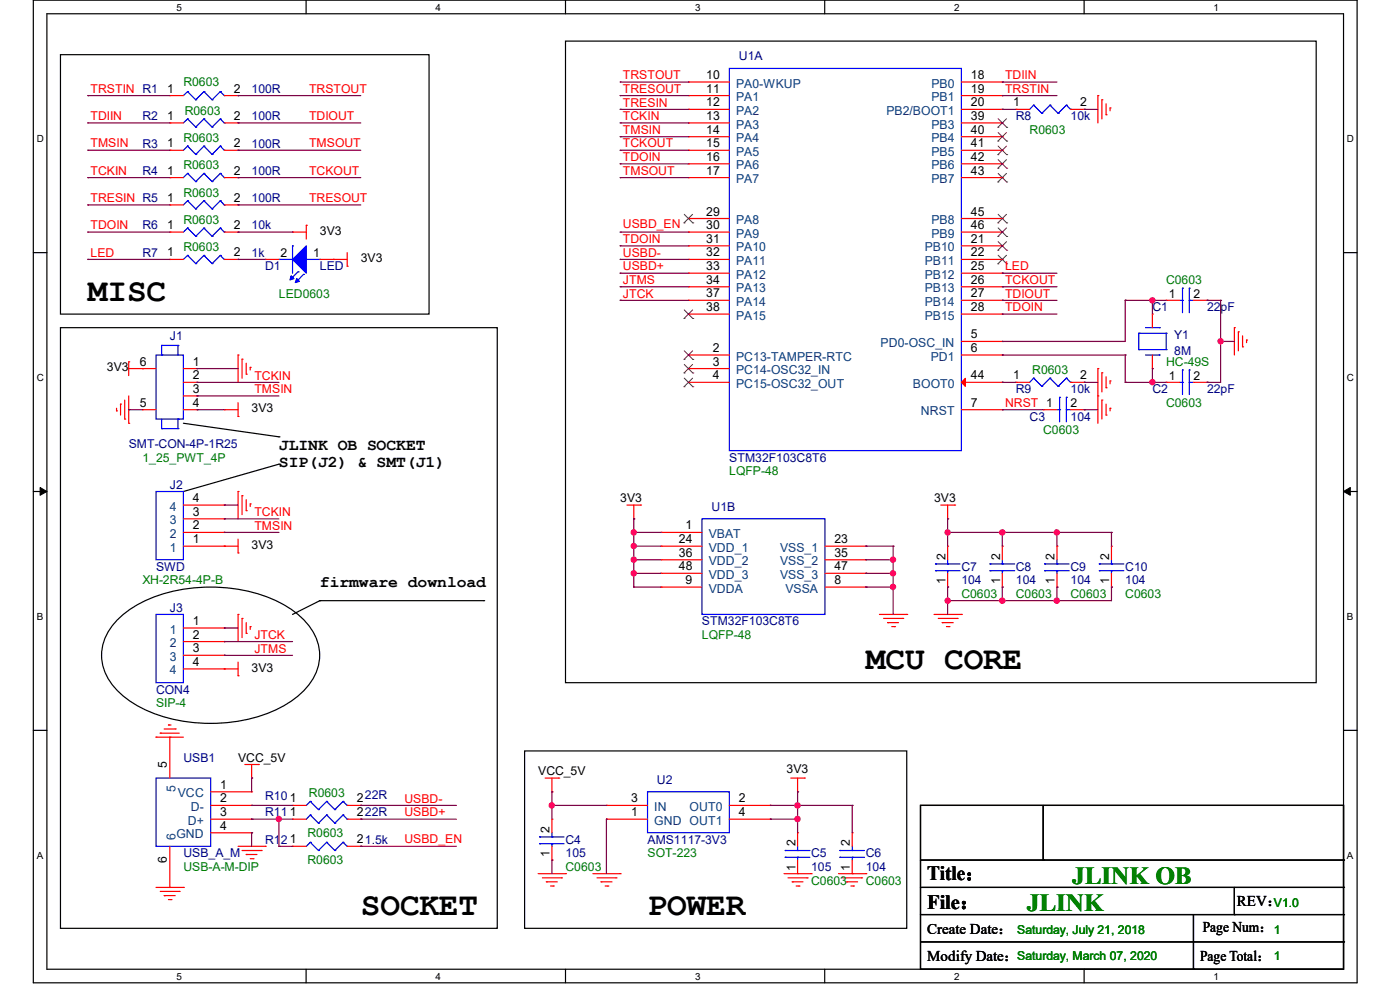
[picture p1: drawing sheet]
<svg xmlns="http://www.w3.org/2000/svg" width="297mm" height="210mm" viewBox="0 0 297 210" stroke-linecap="round" stroke-linejoin="round" font-family="sans-serif">
<path d="M7.1 0h280.8v208.5h-280.8zM9.9 2.9h275.1v202.7h-275.1z" fill="none" stroke="#000" stroke-width=".25"/>
<g fill="#fff">
<path d="M37.4 .3h1.2v2.4h-1.2z"/>
<path d="M37.4 205.9h1.2v2.3h-1.2z"/>
</g>
<path d="M64.9 0v2.9M64.9 205.6v2.9" fill="none" stroke="#000" stroke-width=".25"/>
<g fill="#fff">
<path d="M92.4 .3h1.2v2.4h-1.2z"/>
<path d="M92.4 205.9h1.2v2.3h-1.2z"/>
</g>
<path d="M120 0v2.9M120 205.6v2.9" fill="none" stroke="#000" stroke-width=".25"/>
<g fill="#fff">
<path d="M147.4 .3h1.2v2.4h-1.2z"/>
<path d="M147.4 205.9h1.2v2.3h-1.2z"/>
</g>
<path d="M175 0v2.9M175 205.6v2.9" fill="none" stroke="#000" stroke-width=".25"/>
<g fill="#fff">
<path d="M202.4 .3h1.2v2.4h-1.2z"/>
<path d="M202.4 205.9h1.2v2.3h-1.2z"/>
</g>
<path d="M230 0v2.9M230 205.6v2.9" fill="none" stroke="#000" stroke-width=".25"/>
<g fill="#fff">
<path d="M257.5 .3h1.1v2.4h-1.1z"/>
<path d="M257.5 205.9h1.1v2.3h-1.1z"/>
<path d="M7.8 28.2h1.5v2.4h-1.5z"/>
<path d="M285.7 28.2h1.5v2.4h-1.5z"/>
<path d="M7.8 78.9h1.5v2.3h-1.5z"/>
<path d="M285.7 78.9h1.5v2.3h-1.5z"/>
</g>
<path d="M7.1 53.6h2.8M285 53.6h2.9" fill="none" stroke="#000" stroke-width=".25"/>
<g fill="#fff">
<path d="M7.8 129.6h1.3v2.3h-1.3z"/>
<path d="M285.7 129.6h1.4v2.3h-1.4z"/>
</g>
<path d="M7.1 104.3h2.8M285 104.3h2.9" fill="none" stroke="#000" stroke-width=".25"/>
<path d="M8.5 103.4l1.4 .9-1.4 .8zM285 104.3l1.5-.9v1.7z" fill="#000" stroke="#000" stroke-width=".21"/>
<g fill="#fff">
<path d="M7.8 180.3h1.3v2.3h-1.3z"/>
<path d="M285.7 180.3h1.4v2.3h-1.4z"/>
</g>
<g fill="none" stroke="#000" stroke-width=".25">
<path d="M12.8 11.6h78.2v55h-78.2zM120 8.7h159.2v136.1h-159.2zM12.8 69.5h92.7v127.4h-92.7zM38.9 89.8l20.3 2.9M59.2 92.7h.1M59.2 98.5h.1M59.2 98.5l-20.3 5.8M24.7 131.7a25.8 25.8 0 0 1 15.8-6.9 31.8 31.8 0 0 1 21.9 4.9 11.5 11.5 0 0 1 5.3 10.6 13.2 13.2 0 0 1-6.7 8.9 34 34 0 0 1-28 2.3 19 19 0 0 1-10-7.5 9.9 9.9 0 0 1 1.7-12.3zM67.9 127.4h.1M67.9 127.4l-5.8 2.9M67.9 127.4h34.7M102.6 127.4h.1"/>
<path d="M7.1 154.9h2.8M111.3 159.3h81.1v37.6h-81.1zM285 154.9h2.9M195.3 170.9h89.7v34.7h-89.7zM221.3 170.9v11.6M195.3 182.5h89.7M195.3 188.3h89.7M195.3 194h89.7M195.3 199.8h89.7M221.3 182.5h.1M253.2 194v11.6M261.9 194h.1"/>
<path d="M261.9 188.3v5.7M285 182.5h.1M285 188.3h.1M285 194h.1M285 199.8h.1M253.2 205.6h.1"/>
</g>
<g fill="none" stroke="#f00" stroke-width=".25">
<path d="M146 17.4h.1M146 17.4h8.7M204 17.4h8.6M212.6 17.4h.1M36 31.9h.1M36 20.3h.1M36 26.1h.1M36 37.7h.1M36 31.9h2.9M36 20.3h2.9M36 26.1h2.9M36 37.7h2.9"/>
<path d="M47.6 31.9h2.9M47.6 20.3h2.9M47.6 26.1h2.9M47.6 37.7h2.9M50.5 31.9h.1M50.5 20.3h.1M50.5 26.1h.1M50.5 37.7h.1M146 20.3h.1M146 23.2h.1M146 26.1h.1M146 29h.1"/>
<path d="M146 31.9h.1M146 34.8h.1M146 37.7h.1M146 31.9h8.7M146 20.3h8.7M146 26.1h8.7M146 37.7h8.7M146 23.2h8.7M146 29h8.7M146 34.8h8.7M204 31.9h8.6M204 20.3h8.6"/>
<path d="M204 26.1h8.6M204 37.7h8.6M204 23.2h8.6M204 29h8.6M204 34.8h8.6M212.6 20.3h.1M212.6 23.2h.1M212.6 26.1h.1M212.6 29h.1M212.6 31.9h.1M212.6 34.8h.1M212.6 37.7h.1"/>
<path d="M215.5 23.2h.1M215.5 23.2h2.9M227.1 23.2h2.9M230 23.2h.1M232.9 20.3h.1M232.9 20.3v5.8M233.8 21.2h.1M233.8 21.2v4M234.7 24.3h.1M234.7 22v2.3M235.5 22.9h.1M235.5 22.9v.6"/>
<path d="M36 49.2h.1M36 43.5h.1M36 55h.1M36 55h2.9M36 49.2h2.9M36 43.5h2.9M47.6 55h2.9M47.6 49.2h2.9M47.6 43.5h2.9M50.5 49.2h.1M50.5 43.5h.1M50.5 55h.1"/>
<path d="M56.3 55h.1M56.3 55h2.9M62.1 49.2h.1M62.1 49.2h2.9M65 47.8h.1M65 47.8v2.9M67.9 55h5.8M70.7 55h.1M73.7 56.5h.1M73.7 53.6v2.9M146 46.4h.1M146 49.2h.1"/>
<path d="M146 52.2h.1M146 55h.1M146 58h.1M146 55h8.7M146 49.2h8.7M146 46.4h8.7M146 52.2h8.7M146 58h8.7M204 55h8.6M204 49.2h8.6M204 46.4h8.6M204 52.2h8.6"/>
<path d="M204 58h8.6M212.6 46.4h.1M212.6 49.2h.1M212.6 52.2h.1M212.6 55h.1M212.6 58h.1M27.3 76.8h.1M27.3 76.8v2.9M27.3 78.2h5.8M30.2 78.2h.1M38.9 78.2h2.9M41.8 78.2h.1"/>
<path d="M50.5 75.3h.1M50.5 75.3v5.8M51.4 76.2h.1M51.4 76.2v4M52.2 79.4h.1M52.2 77v2.4M53.1 77.9h.1M53.1 77.9v.6M146 60.8h.1M146 63.7h.1M146 66.6h.1M146 75.3h.1"/>
<path d="M146 78.2h.1M146 78.2h8.7M146 63.7h8.7M146 60.8h8.7M146 66.6h8.7M146 75.3h8.7M204 63.7h8.6M204 60.8h8.6M204 66.6h8.6M204 75.3h8.6M204 72.4h8.6M212.6 60.8h.1"/>
<path d="M212.6 63.7h.1M212.6 66.6h.1M212.6 72.4h.1M212.6 75.3h.1M232.9 78.2h.1M232.9 78.2v11.6M233.8 79.1h.1M233.8 79.1v4M234.7 79.9v2.4M244.5 78.2h.1M244.5 66.6h.1M244.5 66.6v2.9"/>
<path d="M244.5 75.3v2.9M247.4 63.7h.1M247.4 63.7h2.9M253.2 63.7h2.9M256.1 63.7h.1M261.9 69.5h.1M261.9 69.5v5.8M262.7 70.4h.1M262.7 70.4v4M263.6 73.6h.1M263.6 71.2v2.4M264.5 72.1h.1"/>
<path d="M264.5 72.1v.6M24.7 87.2h.1M24.7 86.6v.6M25.6 85.7h.1M25.6 85.7v2.4M26.5 88.9h.1M26.5 84.9v4M27.3 89.8h.1M27.3 84v5.8M30.2 86.9h.1M30.2 86.9h2.9M38.9 86.9h2.9"/>
<path d="M38.9 81.1h2.9M38.9 84h2.9M41.8 81.1h.1M41.8 84h.1M41.8 86.9h.1M47.6 86.9h.1M47.6 86.9h2.9M50.5 88.3h.1M50.5 85.4v2.9M146 81.1h.1M146 81.1h8.7M204 86.9h8.6"/>
<path d="M204 81.1h8.6M212.6 81.1h.1M212.6 86.9h.1M215.5 81.1h.1M215.5 81.1h2.9M221.3 86.9h.1M221.3 86.9h2.9M227.1 86.9h2.9M227.1 81.1h2.9M230 86.9h.1M230 81.1h.1M232.9 84h.1"/>
<path d="M233.8 84.9h.1M233.8 84.9v4M234.7 82.3h.1M234.7 88.1h.1M234.7 85.7v2.4M235.5 80.8h.1M235.5 86.6h.1M235.5 80.8v.6M235.5 86.6v.6M247.4 81.1h.1M247.4 81.1h2.9M253.2 81.1h2.9"/>
<path d="M256.1 81.1h.1M38.9 107.1h8.7M38.9 115.9h11.6M38.9 112.9h8.7M38.9 110.1h8.7M47.6 115.9h.1M47.6 112.9h.1M47.6 110.1h.1M47.6 107.1h.1M50.5 104.3h.1M50.5 117.3h.1M50.5 104.3v5.8"/>
<path d="M50.5 114.4v2.9M51.4 105.2h.1M51.4 105.2v4M52.2 108.3h.1M52.2 106v2.3M53.1 106.9h.1M53.1 106.9v.5M133 107.1h2.9M134.5 110.1h.1M134.5 107.1v3M135.9 107.1h.1M140.3 112.9h.1"/>
<path d="M140.3 115.9h.1M140.3 118.7h.1M140.3 115.9h8.6M140.3 112.9h8.6M140.3 118.7h8.6M175 115.9h8.7M175 118.7h8.7M183.7 115.9h.1M183.7 118.7h.1M199.6 107.1h2.9M201 110.1h.1M201 115.9h.1"/>
<path d="M201 107.1v3M201 115.9v2.8M202.5 107.1h.1M212.6 115.9h.1M212.6 115.9v2.8M224.2 115.9h.1M224.2 115.9v2.8M235.8 115.9h.1M235.8 115.9v2.8M38.9 133.2h8.7M38.9 136.1h8.7M38.9 139h8.7"/>
<path d="M47.6 133.2h.1M47.6 136.1h.1M47.6 139h.1M50.5 130.3h.1M50.5 130.3v5.8M51.4 131.2h.1M51.4 131.2v4.1M52.2 134.4h.1M52.2 132.1v2.3M53.1 132.9h.1M53.1 132.9v.6M140.3 121.6h.1"/>
<path d="M140.3 124.5h.1M140.3 121.6h8.6M140.3 124.5h8.6M175 121.6h8.7M175 124.5h8.7M183.7 121.6h.1M183.7 124.5h.1M186.6 130.3h5.8M187.5 131.2h4M188.3 132.1h.1M188.3 132.1h2.3M189.2 132.9h.6"/>
<path d="M189.8 132.9h.1M191.5 131.2h.1M192.4 130.3h.1M198.2 130.3h5.8M199.1 131.2h4M199.9 132.1h.1M199.9 132.1h2.3M200.8 132.9h.5M201 124.5h.1M201 121.6v2.9M201.3 132.9h.1M203.1 131.2h.1"/>
<path d="M204 130.3h.1M212.6 124.5h.1M212.6 121.6v2.9M224.2 124.5h.1M224.2 121.6v2.9M235.8 124.5h.1M235.8 121.6v2.9M33.1 156.4h.1M33.1 156.4h5.8M34 155.5h.1M34 155.5h4M34.8 154.6h2.4"/>
<path d="M35.7 153.8h.1M35.7 153.8h.6M36 156.4h.1M36 156.4v8.7M37.2 154.6h.1M38.9 141.9h11.6M47.6 141.9h.1M50.5 143.3h.1M50.5 140.5v2.8M36 179.5v8.8M44.7 173.8h8.7M44.7 168h8.7"/>
<path d="M44.7 170.9h8.7M44.7 176.7h8.7M50.5 179.5h5.8M51.9 162.2h2.9M53.4 165.1h.1M53.4 168h.1M53.4 170.9h.1M53.4 173.8h.1M53.4 176.7h.1M53.4 162.2v2.9M54.8 162.2h.1M56.3 179.5h.1"/>
<path d="M62.1 173.8h.1M62.1 179.5h.1M62.1 170.9h.1M62.1 179.5h2.9M62.1 173.8h2.9M62.1 170.9h2.9M73.7 179.5h2.8M73.7 173.8h2.8M73.7 170.9h2.8M76.5 173.8h.1M76.5 179.5h.1M76.5 170.9h.1"/>
<path d="M115.7 165.1h2.8M117.1 168h.1M117.1 173.8h.1M117.1 165.1v2.9M117.1 173.8v2.9M117.1 179.5v3M118.5 165.1h.1M128.7 170.9h.1M128.7 173.8h.1M128.7 173.8h8.7M128.7 170.9h8.7M154.7 173.8h8.7"/>
<path d="M154.7 170.9h8.7M163.4 170.9h.1M163.4 173.8h.1M167.8 165.1h2.8M169.2 168h.1M169.2 176.7h.1M169.2 165.1v2.9M169.2 176.7v2.8M170.6 165.1h.1M180.8 176.7h.1M180.8 176.7v2.8M33.1 188.3h5.8"/>
<path d="M34 189.1h4M34.8 190h.1M34.8 190h2.4M35.7 190.8h.6M36 188.3h.1M36.3 190.8h.1M38 189.1h.1M38.9 188.3h.1M51.4 180.4h4M52.2 181.3h.1M52.2 181.3h2.3M53.1 182.2h.6"/>
<path d="M53.7 182.2h.1M55.4 180.4h.1M114.2 185.3h5.8M115.1 186.2h4M115.9 187.1h.1M115.9 187.1h2.3M116.8 188h.6M117.1 182.5h.1M117.4 188h.1M119.1 186.2h.1M120 185.3h.1M125.8 185.3h5.8"/>
<path d="M126.7 186.2h4M127.5 187.1h.1M127.5 187.1h2.3M128.4 188h.5M128.9 188h.1M130.7 186.2h.1M131.6 185.3h.1M166.3 185.3h5.8M167.2 186.2h4M168.1 187.1h.1M168.1 187.1h2.2M168.9 188h.6"/>
<path d="M169.2 185.3h.1M169.2 182.5v2.8M169.5 188h.1M171.2 186.2h.1M172.1 185.3h.1M177.9 185.3h5.8M178.8 186.2h4M179.6 187.1h.1M179.6 187.1h2.3M180.5 188h.6M180.8 185.3h.1M180.8 182.5v2.8"/>
<path d="M181.1 188h.1M182.8 186.2h.1M183.7 185.3h.1"/>
</g>
<g fill="none" stroke="#00f" stroke-width=".25">
<path d="M39.8 19.4h.1M39.8 19.4l-.9 .9M39.8 19.4l1.7 1.8M43.3 19.4h.1M43.3 19.4l-1.8 1.8M43.3 19.4l1.7 1.8M46.7 19.4h.1M46.7 19.4l-1.7 1.8M46.7 19.4l.9 .9M154.7 14.5h49.3v81.1h-49.3zM39.8 31h.1M39.8 25.2h.1"/>
<path d="M39.8 36.8h.1M39.8 31l-.9 .9M39.8 31l1.7 1.8M39.8 25.2l-.9 .9M39.8 25.2l1.7 1.8M39.8 36.8l-.9 .9M39.8 36.8l1.7 1.7M41.5 32.8h.1M41.5 21.2h.1M41.5 27h.1M41.5 38.5h.1M43.3 31h.1"/>
<path d="M43.3 25.2h.1M43.3 36.8h.1M43.3 31l-1.8 1.8M43.3 31l1.7 1.8M43.3 25.2l-1.8 1.8M43.3 25.2l1.7 1.8M43.3 36.8l-1.8 1.7M43.3 36.8l1.7 1.7M45 32.8h.1M45 21.2h.1M45 27h.1M45 38.5h.1"/>
<path d="M46.7 31h.1M46.7 25.2h.1M46.7 36.8h.1M46.7 31l-1.7 1.8M46.7 31l.9 .9M46.7 25.2l-1.7 1.8M46.7 25.2l.9 .9M46.7 36.8l-1.7 1.7M46.7 36.8l.9 .9M47.6 31.9h.1M47.6 20.3h.1M47.6 26.1h.1"/>
<path d="M47.6 37.7h.1M219.3 22.3h.1M219.3 22.3l-.9 .9M219.3 22.3l1.7 1.7M221 24h.1M222.8 22.3h.1M222.8 22.3l-1.8 1.7M222.8 22.3l1.7 1.7M224.5 24h.1M226.2 22.3h.1M226.2 22.3l-1.7 1.7M226.2 22.3l.9 .9"/>
<path d="M227.1 23.2h.1M39.8 48.4h.1M39.8 42.6h.1M39.8 54.2h.1M39.8 48.4l-.9 .8M39.8 48.4l1.7 1.7M39.8 42.6l-.9 .9M39.8 42.6l1.7 1.7M39.8 54.2l-.9 .8M39.8 54.2l1.7 1.7M41.5 50.1h.1M41.5 44.3h.1"/>
<path d="M41.5 55.9h.1M43.3 48.4h.1M43.3 42.6h.1M43.3 54.2h.1M43.3 48.4l-1.8 1.7M43.3 48.4l1.7 1.7M43.3 42.6l-1.8 1.7M43.3 42.6l1.7 1.7M43.3 54.2l-1.8 1.7M43.3 54.2l1.7 1.7M45 50.1h.1M45 44.3h.1"/>
<path d="M45 55.9h.1M46.7 48.4h.1M46.7 42.6h.1M46.7 54.2h.1M46.7 48.4l-1.7 1.7M46.7 48.4l.9 .8M46.7 42.6l-1.7 1.7M46.7 42.6l.9 .9M46.7 54.2l-1.7 1.7M46.7 54.2l.9 .8M47.6 49.2h.1M47.6 43.5h.1"/>
<path d="M47.6 55h.1M59.2 55h.1M59.2 55h2.9M62.1 52.2h.1M62.1 52.2v5.8M63.2 57.7h.1M63.2 57.7l-1.1 1.1M64.4 58.2h.1M64.4 58.2l-1.2 1.2M65 55h2.9M67.9 55h.1M33.1 75.3h5.8v13.6h-5.8z"/>
<path d="M34.3 73.3h.1M34.3 75.3h.1M34.3 73.3h3.5M34.3 73.3v2M37.8 73.3h.1M37.8 73.3v2M241.6 70.7h.1M241.6 74.2h.1M241.6 74.2h5.8M241.6 70.7h5.8M241.6 70.7v3.5M243 75.3h3"/>
<path d="M243 69.5h3M246 75.3h.1M246 69.5h.1M247.4 74.2h.1M247.4 70.7h.1M247.4 70.7v3.5M250.3 63.7h.6M250.9 63.7h.1M250.9 61.1h.1M250.9 78.5h.1M250.9 61.1v5.2M250.9 78.5v5.2"/>
<path d="M252.3 61.1h.1M252.3 63.7h.1M252.3 78.5h.1M252.3 63.7h.9M252.3 61.1v5.2M252.3 78.5v5.2M34.3 90.9h.1M34.3 88.9v2M34.3 90.9h3.5M37.8 90.9h.1M37.8 88.9h.1M37.8 88.9v2"/>
<path d="M219.3 80.2h.1M219.3 80.2l-.9 .9M219.3 80.2l1.7 1.8M221 82h.1M222.8 80.2h.1M222.8 80.2l-1.8 1.8M222.8 80.2l1.7 1.8M224.2 86.9h.6M224.5 82h.1M224.8 86.9h.1M224.8 84.3h.1M224.8 84.3v5.2"/>
<path d="M226.2 84.3h.1M226.2 86.9h.1M226.2 80.2h.1M226.2 86.9h.9M226.2 84.3v5.2M226.2 80.2l-1.7 1.8M226.2 80.2l.9 .9M227.1 81.1h.1M250.3 81.1h.6M250.9 81.1h.1M252.3 81.1h.1M252.3 81.1h.9"/>
<path d="M33.1 104.3h5.8v14.4h-5.8zM148.9 110.1h26.1v20.2h-26.1zM198.5 119.6h.1M198.5 119.6h5.2M201 119.6h.1M201 118.7v.9M210 119.6h.1M210 119.6h5.3M212.6 119.6h.1M212.6 118.7v.9M221.6 119.6h.1M221.6 119.6h5.2"/>
<path d="M224.2 119.6h.1M224.2 118.7v.9M233.2 119.6h.1M233.2 119.6h5.2M235.8 119.6h.1M235.8 118.7v.9M33.1 130.3h5.8v14.5h-5.8zM198.5 121.1h.1M198.5 121.1h5.2M201 121.1h.1M201 121.1v.5M210 121.1h.1"/>
<path d="M210 121.1h5.3M212.6 121.1h.1M212.6 121.1v.5M221.6 121.1h.1M221.6 121.1h5.2M224.2 121.1h.1M224.2 121.1v.5M233.2 121.1h.1M233.2 121.1h5.2M235.8 121.1h.1M235.8 121.1v.5M33.1 165.1h11.6v14.4h-11.6z"/>
<path d="M65.8 172.9h.1M65.8 178.7h.1M65.8 170h.1M65.8 172.9l-.8 .9M65.8 172.9l1.8 1.7M65.8 178.7l-.8 .8M65.8 178.7l1.8 1.7M65.8 170l-.8 .9M65.8 170l1.8 1.7M67.6 174.6h.1M67.6 171.7h.1M69.3 172.9h.1"/>
<path d="M69.3 178.7h.1M69.3 170h.1M69.3 172.9l-1.7 1.7M69.3 172.9l1.7 1.7M69.3 178.7l-1.7 1.7M69.3 178.7l1.7 1.7M69.3 170l-1.7 1.7M69.3 170l1.7 1.7M71 174.6h.1M71 171.7h.1M72.8 172.9h.1M72.8 178.7h.1"/>
<path d="M72.8 170h.1M72.8 172.9l-1.8 1.7M72.8 172.9l.9 .9M72.8 178.7l-1.8 1.7M72.8 178.7l.9 .8M72.8 170l-1.8 1.7M72.8 170l.9 .9M73.7 173.8h.1M73.7 179.5h.1M73.7 170.9h.1M114.5 177.5h.1M114.5 179h.1"/>
<path d="M114.5 177.5h5.2M114.5 179h5.2M117.1 179h.1M117.1 177.5h.1M117.1 176.7v.8M117.1 179v.5M137.4 168h17.3v8.7h-17.3zM169.2 179.5v.9M180.8 179.5v.9M67.6 180.4h.1M71 180.4h.1M166.6 180.4h.1"/>
<path d="M166.6 181.9h.1M166.6 180.4h5.2M166.6 181.9h5.2M169.2 181.9h.1M169.2 180.4h.1M169.2 181.9v.6M178.2 180.4h.1M178.2 181.9h.1M178.2 180.4h5.2M178.2 181.9h5.2M180.8 181.9h.1M180.8 180.4h.1"/>
<path d="M180.8 181.9v.6"/>
</g>
<g fill="#00f" stroke="#00f" stroke-width=".25">
<path d="M62.1 55l2.9-2.8v5.8z" fill-rule="evenodd"/>
<path d="M62.9 59.1l.6 .6-.8 .2z" fill-rule="evenodd"/>
<path d="M61.8 58.5l.6 .6-.9 .3z" fill-rule="evenodd"/>
</g>
<g fill="none" stroke="#804000" stroke-width=".21">
<path d="M211.7 27h.1M211.7 29.9h.1M211.7 32.8h.1M211.7 35.7h.1M211.7 38.6h.1M211.8 25.2l1.8 1.8M211.8 28.1l1.8 1.8M211.8 31l1.8 1.8M211.8 33.9l1.8 1.8M211.8 36.8l1.8 1.8M213.5 25.2l-1.8 1.8M213.5 28.1l-1.8 1.8"/>
<path d="M213.5 31l-1.8 1.8M213.5 33.9l-1.8 1.8M213.5 36.8l-1.8 1.8M213.6 27h.1M213.6 29.9h.1M213.6 32.8h.1M213.6 35.7h.1M213.6 38.6h.1M145.1 47.3h.1M145.2 45.5l1.8 1.8M146.9 45.5l-1.8 1.8M147 47.3h.1"/>
<path d="M211.7 47.3h.1M211.7 50.2h.1M211.7 53.1h.1M211.7 56h.1M211.8 45.5l1.8 1.8M211.8 48.3l1.8 1.9M211.8 51.3l1.8 1.8M211.8 54.1l1.8 1.9M213.5 45.5l-1.8 1.8M213.5 48.3l-1.8 1.9M213.5 51.3l-1.8 1.8M213.5 54.1l-1.8 1.9"/>
<path d="M213.6 47.3h.1M213.6 50.2h.1M213.6 53.1h.1M213.6 56h.1M145.1 67.6h.1M145.1 76.2h.1M145.1 79.1h.1M145.2 65.7l1.8 1.9M145.2 74.4l1.8 1.8M145.2 77.3l1.8 1.8M146.9 65.7l-1.8 1.9M146.9 74.4l-1.8 1.8"/>
<path d="M146.9 77.3l-1.8 1.8M147 67.6h.1M147 76.2h.1M147 79.1h.1M145.1 82h.1M145.2 80.2l1.8 1.8M146.9 80.2l-1.8 1.8M147 82h.1"/>
</g>
<path d="M204 81.1l.8-.8v1.7z" fill="#f00" stroke="#f00" stroke-width=".25"/>
<g fill="none" stroke="#800040" stroke-width=".25">
<path d="M131.6 17.4h.1M131.6 17.4h14.4M212.6 17.4h.1M212.6 17.4h11.6M18.6 20.3h.1M18.6 26.1h.1M18.6 31.9h.1M18.6 37.7h.1M18.6 20.3h17.4M18.6 26.1h17.4M18.6 31.9h17.4M18.6 37.7h17.4"/>
<path d="M50.5 20.3h.1M50.5 26.1h.1M50.5 31.9h.1M50.5 37.7h.1M50.5 20.3h26M50.5 26.1h26M50.5 31.9h26M50.5 37.7h26M131.6 20.3h.1M131.6 23.2h.1M131.6 26.1h.1M131.6 29h.1"/>
<path d="M131.6 31.9h.1M131.6 34.8h.1M131.6 37.7h.1M131.6 20.3h14.4M131.6 23.2h14.4M131.6 26.1h14.4M131.6 29h14.4M131.6 31.9h14.4M131.6 34.8h14.4M131.6 37.7h14.4M212.6 20.3h.1M212.6 23.2h.1"/>
<path d="M212.6 20.3h11.6M212.6 23.2h2.9M230 23.2h.1M230 23.2h2.9M18.6 55h.1M18.6 43.5h.1M18.6 49.2h.1M18.6 49.2h17.4M18.6 55h17.4M18.6 43.5h17.4M50.5 55h.1M50.5 43.5h.1"/>
<path d="M50.5 49.2h.1M50.5 49.2h11.6M50.5 55h5.8M50.5 43.5h26M131.6 49.2h.1M131.6 52.2h.1M131.6 55h.1M131.6 58h.1M131.6 49.2h14.4M131.6 52.2h14.4M131.6 55h14.4M131.6 58h14.4"/>
<path d="M212.6 58h.1M212.6 58h11.6M41.8 78.2h.1M41.8 78.2h8.7M131.6 60.8h.1M131.6 63.7h.1M131.6 60.8h14.4M131.6 63.7h14.4M212.6 60.8h.1M212.6 63.7h.1M212.6 66.6h.1M212.6 72.4h.1"/>
<path d="M212.6 75.3h.1M212.6 60.8h11.6M212.6 63.7h11.6M212.6 66.6h11.6M212.6 75.3h26.1M238.7 63.7h.1M238.7 75.3h.1M238.7 63.7h8.7M238.7 63.7v8.7h-26.1M238.7 75.3v5.8M244.5 78.2h.1M244.5 63.7h.1"/>
<path d="M244.5 63.7v2.9M244.5 78.2v2.9M256.1 63.7h.1M256.1 63.7h2.9M259 63.7h.1M259 72.4h.1M259 72.4h2.9M259 63.7v17.4h-2.9M27.3 86.9h.1M27.3 86.9h2.9M41.8 81.1h.1M41.8 84h.1"/>
<path d="M41.8 86.9h.1M41.8 81.1h17.4M41.8 86.9h5.8M41.8 84h17.4M212.6 81.1h.1M212.6 86.9h.1M212.6 81.1h2.9M212.6 86.9h8.7M230 81.1h.1M230 86.9h.1M230 81.1h2.9M230 86.9h2.9"/>
<path d="M238.7 81.1h.1M238.7 81.1h8.7M244.5 81.1h.1M256.1 81.1h.1M47.6 107.1h.1M47.6 110.1h.1M47.6 112.9h.1M47.6 112.9h11.6M47.6 107.1h2.9M47.6 110.1h11.6M134.5 112.9h.1M134.5 118.7h.1"/>
<path d="M134.5 115.9h.1M134.5 110.1h.1M134.5 115.9h5.8M134.5 118.7h5.8M134.5 112.9h5.8M134.5 110.1v14.4M183.7 115.9h.1M183.7 118.7h.1M183.7 115.9h5.8M183.7 118.7h5.8M189.5 115.9h.1M189.5 118.7h.1"/>
<path d="M189.5 115.9v14.4M201 110.1h.1M201 112.9h.1M201 112.9h34.8M201 110.1v5.8M212.6 112.9h.1M212.6 112.9v3M224.2 112.9h.1M224.2 112.9v3M235.8 112.9h.1M235.8 112.9v3M47.6 133.2h.1"/>
<path d="M47.6 136.1h.1M47.6 139h.1M47.6 133.2h2.9M47.6 136.1h14.5M47.6 139h14.5M134.5 124.5h.1M134.5 121.6h.1M134.5 124.5h5.8M134.5 121.6h5.8M183.7 124.5h.1M183.7 121.6h.1M183.7 124.5h5.8"/>
<path d="M183.7 121.6h5.8M189.5 121.6h.1M189.5 124.5h.1M201 124.5h.1M201 127.4h.1M201 124.5v5.8M212.6 124.5h.1M212.6 127.4h.1M212.6 124.5v2.9M224.2 124.5h.1M224.2 127.4h.1M224.2 124.5v2.9"/>
<path d="M235.8 124.5h.1M235.8 124.5v2.9h-34.8M53.4 170.9h.1M53.4 173.8h.1M53.4 176.7h.1M53.4 165.1h.1M53.4 170.9h8.7M53.4 173.8h8.7M53.4 165.1v2.9M53.4 176.7v2.8M59.2 173.8h.1M59.2 179.5h.1"/>
<path d="M59.2 173.8v5.7M59.2 179.5h2.9M76.5 170.9h.1M76.5 173.8h.1M76.5 179.5h.1M76.5 170.9h20.3M76.5 173.8h20.3M76.5 179.5h20.3M117.1 170.9h.1M117.1 168h.1M117.1 170.9h11.6M117.1 168v5.8"/>
<path d="M128.7 173.8h.1M128.7 173.8v11.5M163.4 173.8h.1M163.4 170.9h.1M163.4 170.9h17.4M163.4 173.8h5.8M169.2 173.8h.1M169.2 168h.1M169.2 170.9h.1M169.2 168v8.7M180.8 170.9h.1M180.8 170.9v5.8"/>
<path d="M117.1 182.5h.1M117.1 182.5v2.8"/>
</g>
<g fill="#f0f" stroke="#f0f" stroke-width=".25">
<circle cx="244.5" cy="63.7" r=".55"/>
<circle cx="244.5" cy="81.1" r=".55"/>
<circle cx="259" cy="72.4" r=".55"/>
<circle cx="189.4" cy="124.5" r=".55"/>
<circle cx="189.4" cy="121.6" r=".55"/>
<circle cx="189.4" cy="118.7" r=".55"/>
<circle cx="134.5" cy="112.9" r=".55"/>
<circle cx="134.5" cy="121.6" r=".55"/>
<circle cx="134.5" cy="118.7" r=".55"/>
<circle cx="134.5" cy="115.8" r=".55"/>
<circle cx="59.1" cy="173.7" r=".55"/>
<circle cx="169.2" cy="173.7" r=".56"/>
<circle cx="169.2" cy="170.9" r=".56"/>
<circle cx="117.1" cy="170.9" r=".55"/>
<circle cx="201" cy="112.9" r=".55"/>
<circle cx="224.2" cy="112.9" r=".55"/>
<circle cx="212.6" cy="112.9" r=".56"/>
<circle cx="201" cy="127.4" r=".55"/>
<circle cx="224.2" cy="127.4" r=".55"/>
<circle cx="212.6" cy="127.4" r=".56"/>
</g>
<g font-size="6.9">
<text x="18.6" y="63.8">MISC</text>
<text x="183.7" y="141.9">MCU CORE</text>
<text x="76.5" y="194.1">SOCKET</text>
<text x="137.4" y="194.1">POWER</text>
</g>
<g font-size="5.2" fill="#008000">
<text x="227.5" y="187.5">JLINK OB</text>
<text x="217.8" y="193.3">JLINK</text>
</g>
<g font-size="4.3">
<text x="196.7" y="186.7">Title：</text>
<text x="196.7" y="192.7">File：</text>
</g>
<g font-size="3.5">
<text x="59.2" y="95.5">JLINK OB SOCKET</text>
<text x="59.2" y="99">SIP(J2) &amp; SMT(J1)</text>
<text x="67.9" y="124.5">firmware download</text>
</g>
<g font-size="3.2">
<text x="255.2" y="197.7">Page Num：</text>
<text x="262.4" y="192.2">REV：</text>
<text x="196.7" y="203.8">Modify Date：</text>
<text x="196.7" y="198">Create Date：</text>
<text x="254.6" y="203.8">Page Total：</text>
</g>
<g font-size="2.6" fill="#f00">
<text x="132.2" y="16.8">TRSTOUT</text>
<text x="213.2" y="16.8">TDIIN</text>
<text x="19.2" y="19.7">TRSTIN R1</text>
<text x="65.6" y="19.7">TRSTOUT</text>
<text x="132.2" y="19.7">TRESOUT</text>
<text x="132.2" y="22.6">TRESIN</text>
<text x="213.2" y="19.7">TRSTIN</text>
<text x="19.2" y="25.5">TDIIN</text>
<text x="65.6" y="25.5">TDIOUT</text>
<text x="132.2" y="25.5">TCKIN</text>
<text x="132.2" y="28.4">TMSIN</text>
<text x="19.2" y="31.3">TMSIN</text>
<text x="65.6" y="31.3">TMSOUT</text>
<text x="132.2" y="31.3">TCKOUT</text>
<text x="132.2" y="34.2">TDOIN</text>
<text x="19.2" y="37.1">TCKIN</text>
<text x="65.6" y="37.1">TCKOUT</text>
<text x="132.2" y="37.1">TMSOUT</text>
<text x="19.2" y="42.9">TRESIN R5</text>
<text x="65.6" y="42.9">TRESOUT</text>
<text x="19.2" y="48.6">TDOIN</text>
<text x="132.2" y="48.4">USBD_EN</text>
<text x="132.2" y="51.6">TDOIN</text>
<text x="19.2" y="54.4">LED</text>
<text x="132.2" y="54.4">USBD-</text>
<text x="132.2" y="57.4">USBD+</text>
<text x="213.2" y="57.4">LED</text>
<text x="132.2" y="60.2">JTMS</text>
<text x="132.2" y="63.1">JTCK</text>
<text x="213.2" y="60.2">TCKOUT</text>
<text x="213.2" y="63.1">TDIOUT</text>
<text x="213.2" y="66">TDOIN</text>
<text x="54" y="80.5">TCKIN</text>
<text x="54" y="83.4">TMSIN</text>
<text x="213.2" y="86.3">NRST 1</text>
<text x="54" y="109.5">TCKIN</text>
<text x="54" y="112.4">TMSIN</text>
<text x="54" y="135.5">JTCK</text>
<text x="54" y="138.4">JTMS</text>
<text x="85.8" y="170.3">USBD-</text>
<text x="85.8" y="173.2">USBD+</text>
<text x="85.8" y="178.7">USBD_EN</text>
</g>
<g font-size="2.6">
<text x="149.8" y="16.8">10</text>
<text x="206" y="16.8">18</text>
<text x="35.4" y="19.6">1</text>
<text x="49.6" y="19.6">2</text>
<text x="149.8" y="19.6">11</text>
<text x="149.8" y="22.6">12</text>
<text x="206" y="19.6">19</text>
<text x="206" y="22.6">20</text>
<text x="215" y="22.6">1</text>
<text x="229.1" y="22.6">2</text>
<text x="35.4" y="25.4">1</text>
<text x="49.6" y="25.4">2</text>
<text x="149.8" y="25.4">13</text>
<text x="149.8" y="28.4">14</text>
<text x="206" y="25.4">39</text>
<text x="206" y="28.4">40</text>
<text x="35.4" y="31.2">1</text>
<text x="49.6" y="31.2">2</text>
<text x="149.8" y="31.2">15</text>
<text x="149.8" y="34.1">16</text>
<text x="206" y="31.2">41</text>
<text x="206" y="34.1">42</text>
<text x="35.4" y="37">1</text>
<text x="49.6" y="37">2</text>
<text x="149.8" y="37">17</text>
<text x="206" y="37">43</text>
<text x="35.4" y="42.8">1</text>
<text x="49.6" y="42.8">2</text>
<text x="149.8" y="45.7">29</text>
<text x="206" y="45.7">45</text>
<text x="35.4" y="48.6">1</text>
<text x="49.6" y="48.6">2</text>
<text x="67.9" y="49.8">3V3</text>
<text x="149.8" y="48.6">30</text>
<text x="149.8" y="51.5">31</text>
<text x="206" y="48.6">46</text>
<text x="206" y="51.5">21</text>
<text x="35.4" y="54.4">1</text>
<text x="49.6" y="54.4">2</text>
<text x="59.5" y="54.5">2</text>
<text x="66.4" y="54.5">1</text>
<text x="76.5" y="55.6">3V3</text>
<text x="149.8" y="54.4">32</text>
<text x="149.8" y="57.3">33</text>
<text x="206" y="54.4">22</text>
<text x="206" y="57.3">25</text>
<text x="149.8" y="60.2">34</text>
<text x="149.8" y="63.1">37</text>
<text x="149.8" y="66">38</text>
<text x="206" y="60.2">26</text>
<text x="206" y="63.1">27</text>
<text x="206" y="66">28</text>
<text x="247.9" y="63.2">1</text>
<text x="253.2" y="63.2">2</text>
<text x="206" y="71.8">5</text>
<text x="29.6" y="77.6">6</text>
<text x="40.9" y="77.6">1</text>
<text x="151.3" y="74.7">2</text>
<text x="151.3" y="77.6">3</text>
<text x="206" y="74.7">6</text>
<text x="22.7" y="78.8">3V3</text>
<text x="40.9" y="80.5">2</text>
<text x="40.9" y="83.4">3</text>
<text x="151.3" y="80.5">4</text>
<text x="206" y="80.5">44</text>
<text x="215" y="80.5">1</text>
<text x="229.1" y="80.5">2</text>
<text x="247.9" y="80.5">1</text>
<text x="253.2" y="80.5">2</text>
<text x="29.6" y="86.3">5</text>
<text x="40.9" y="86.3">4</text>
<text x="53.4" y="87.5">3V3</text>
<text x="206" y="86.3">7</text>
<text x="227.1" y="86.3">2</text>
<text x="40.9" y="106.5">4</text>
<text x="131.6" y="106.6">3V3</text>
<text x="198.2" y="106.6">3V3</text>
<text x="40.9" y="112.3">2</text>
<text x="40.9" y="109.4">3</text>
<text x="145.5" y="112.3">1</text>
<text x="40.9" y="115.2">1</text>
<text x="53.4" y="116.5">3V3</text>
<text x="144" y="115.2">24</text>
<text x="144" y="118.1">36</text>
<text x="177" y="115.2">23</text>
<text x="177" y="118.1">35</text>
<text x="200.6" y="118.7" transform="rotate(-90 200.6 118.7)">2</text>
<text x="212.2" y="118.7" transform="rotate(-90 212.2 118.7)">2</text>
<text x="223.7" y="118.7" transform="rotate(-90 223.7 118.7)">2</text>
<text x="235.3" y="118.7" transform="rotate(-90 235.3 118.7)">2</text>
<text x="144" y="121">48</text>
<text x="145.5" y="123.9">9</text>
<text x="177" y="121">47</text>
<text x="177" y="123.9">8</text>
<text x="200.6" y="124" transform="rotate(-90 200.6 124)">1</text>
<text x="212.2" y="124" transform="rotate(-90 212.2 124)">1</text>
<text x="223.7" y="124" transform="rotate(-90 223.7 124)">1</text>
<text x="235.3" y="124" transform="rotate(-90 235.3 124)">1</text>
<text x="40.9" y="132.6">1</text>
<text x="40.9" y="135.5">2</text>
<text x="40.9" y="138.4">3</text>
<text x="40.9" y="141.3">4</text>
<text x="53.4" y="142.5">3V3</text>
<text x="50.5" y="161.6">VCC_5V</text>
<text x="35.4" y="163" transform="rotate(-90 35.4 163)">5</text>
<text x="46.7" y="167.3">1</text>
<text x="114.2" y="164.5">VCC_5V</text>
<text x="166.9" y="163.9">3V3</text>
<text x="46.7" y="170.2">2</text>
<text x="46.7" y="173.1">3</text>
<text x="61.5" y="173.1">1</text>
<text x="61.5" y="170.2">1</text>
<text x="75.7" y="173.1">222R</text>
<text x="75.7" y="170.2">2</text>
<text x="133.9" y="170.2">3</text>
<text x="133.9" y="173.1">1</text>
<text x="156.8" y="170.2">2</text>
<text x="156.8" y="173.1">4</text>
<text x="46.7" y="176">4</text>
<text x="61.5" y="178.9">1</text>
<text x="75.7" y="178.9">21.5k</text>
<text x="116.6" y="176.7" transform="rotate(-90 116.6 176.7)">2</text>
<text x="168.7" y="179.5" transform="rotate(-90 168.7 179.5)">2</text>
<text x="180.3" y="179.5" transform="rotate(-90 180.3 179.5)">2</text>
<text x="35.4" y="183" transform="rotate(-90 35.4 183)">6</text>
<text x="116.6" y="181.9" transform="rotate(-90 116.6 181.9)">1</text>
<text x="168.7" y="184.8" transform="rotate(-90 168.7 184.8)">1</text>
<text x="180.3" y="184.8" transform="rotate(-90 180.3 184.8)">1</text>
</g>
<g font-size="2.6" fill="#000080">
<text x="156.8" y="12.8">U1A</text>
<text x="53.4" y="19.7">100R</text>
<text x="30.2" y="25.5">R2</text>
<text x="53.4" y="25.5">100R</text>
<text x="215.5" y="25.5">R8</text>
<text x="227.1" y="25.5">10k</text>
<text x="30.2" y="31.3">R3</text>
<text x="53.4" y="31.3">100R</text>
<text x="30.2" y="37.1">R4</text>
<text x="53.4" y="37.1">100R</text>
<text x="53.4" y="42.9">100R</text>
<text x="30.2" y="48.7">R6</text>
<text x="53.4" y="48.7">10k</text>
<text x="30.2" y="54.5">R7</text>
<text x="53.4" y="54.5">1k</text>
<text x="56.3" y="57.4">D1</text>
<text x="67.9" y="57.4">LED</text>
<text x="244.5" y="66">C1</text>
<text x="249.1" y="71.8">Y1</text>
<text x="256.1" y="66">22pF</text>
<text x="36" y="72.1">J1</text>
<text x="249.1" y="75.3">8M</text>
<text x="215.5" y="83.4">R9</text>
<text x="227.1" y="83.4">10k</text>
<text x="244.5" y="83.4">C2</text>
<text x="256.1" y="83.4">22pF</text>
<text x="218.4" y="89.2">C3</text>
<text x="227.1" y="89.2">104</text>
<text x="27.3" y="95">SMT-CON-4P-1R25</text>
<text x="154.7" y="97.9">STM32F103C8T6</text>
<text x="36" y="103.7">J2</text>
<text x="151" y="108.3">U1B</text>
<text x="33.1" y="121.1">SWD</text>
<text x="204" y="121.1">C7</text>
<text x="204" y="124">104</text>
<text x="215.5" y="121.1">C8</text>
<text x="215.5" y="124">104</text>
<text x="227.1" y="121.1">C9</text>
<text x="227.1" y="124">104</text>
<text x="238.7" y="121.1">C10</text>
<text x="238.7" y="124">104</text>
<text x="36" y="129.8">J3</text>
<text x="148.9" y="132.7">STM32F103C8T6</text>
<text x="33.1" y="147.1">CON4</text>
<text x="38.9" y="161.6">USB1</text>
<text x="139.4" y="166.2">U2</text>
<text x="56.3" y="173.2">R11</text>
<text x="56.3" y="169.7">R10</text>
<text x="77.4" y="169.4">22R</text>
<text x="56.3" y="179">R12</text>
<text x="120" y="179">C4</text>
<text x="137.4" y="179">AMS1117-3V3</text>
<text x="38.9" y="181.9">USB_A_M</text>
<text x="120" y="181.9">105</text>
<text x="172.1" y="181.9">C5</text>
<text x="172.1" y="184.8">105</text>
<text x="183.7" y="181.9">C6</text>
<text x="183.7" y="184.8">104</text>
</g>
<g font-size="2.6" fill="#008000">
<text x="38.9" y="18.3">R0603</text>
<text x="39.2" y="24.3">R0603</text>
<text x="218.4" y="28.4">R0603</text>
<text x="38.9" y="30.1">R0603</text>
<text x="38.9" y="35.9">R0603</text>
<text x="38.9" y="41.7">R0603</text>
<text x="38.9" y="47.5">R0603</text>
<text x="38.9" y="53.3">R0603</text>
<text x="59.2" y="63.2">LED0603</text>
<text x="247.4" y="60.3">C0603</text>
<text x="247.4" y="77.6">HC-49S</text>
<text x="219" y="79.4">R0603</text>
<text x="247.4" y="86.3">C0603</text>
<text x="221.3" y="92.1">C0603</text>
<text x="30.2" y="97.9">1_25_PWT_4P</text>
<text x="154.7" y="100.8">LQFP-48</text>
<text x="30.2" y="124">XH-2R54-4P-B</text>
<text x="204" y="126.9">C0603</text>
<text x="215.5" y="126.9">C0603</text>
<text x="227.1" y="126.9">C0603</text>
<text x="238.7" y="126.9">C0603</text>
<text x="148.9" y="135.6">LQFP-48</text>
<text x="33.1" y="150">SIP-4</text>
<text x="65.5" y="169.1">R0603</text>
<text x="65.2" y="177.5">R0603</text>
<text x="38.9" y="184.8">USB-A-M-DIP</text>
<text x="65.2" y="183.3">R0603</text>
<text x="120" y="184.8">C0603</text>
<text x="137.4" y="181.9">SOT-223</text>
<text x="172.1" y="187.7">C0603</text>
<text x="183.7" y="187.7">C0603</text>
<text x="270.3" y="192.3">V1.0</text>
<text x="215.8" y="198.1">Saturday, July 21, 2018</text>
<text x="215.8" y="203.6">Saturday, March 07, 2020</text>
<text x="270.3" y="198.1">1</text>
<text x="270.3" y="203.6">1</text>
</g>
<g font-size="2.6" fill="#004080">
<text x="156.2" y="18.6">PA0-WKUP</text>
<text x="156.2" y="21.5">PA1</text>
<text x="197.6" y="18.6">PB0</text>
<text x="197.6" y="21.5">PB1</text>
<text x="156.2" y="24.4">PA2</text>
<text x="156.2" y="27.3">PA3</text>
<text x="188" y="24.4">PB2/BOOT1</text>
<text x="197.6" y="27.3">PB3</text>
<text x="156.2" y="30.2">PA4</text>
<text x="156.2" y="33.1">PA5</text>
<text x="156.2" y="35.9">PA6</text>
<text x="197.6" y="30.2">PB4</text>
<text x="197.6" y="33.1">PB5</text>
<text x="197.6" y="35.9">PB6</text>
<text x="156.2" y="38.9">PA7</text>
<text x="197.6" y="38.9">PB7</text>
<text x="156.2" y="47.5">PA8</text>
<text x="197.6" y="47.5">PB8</text>
<text x="156.2" y="50.4">PA9</text>
<text x="156.2" y="53.3">PA10</text>
<text x="196.2" y="53.3">PB10</text>
<text x="197.6" y="50.4">PB9</text>
<text x="156.2" y="56.2">PA11</text>
<text x="156.2" y="59.1">PA12</text>
<text x="196.2" y="56.2">PB11</text>
<text x="196.2" y="59.1">PB12</text>
<text x="156.2" y="62">PA13</text>
<text x="156.2" y="64.9">PA14</text>
<text x="196.2" y="62">PB13</text>
<text x="196.2" y="64.9">PB14</text>
<text x="156.2" y="67.8">PA15</text>
<text x="196.2" y="67.8">PB15</text>
<text x="156.2" y="76.5">PC13-TAMPER-RTC</text>
<text x="186.8" y="73.6">PD0-OSC_IN</text>
<text x="197.4" y="76.5">PD1</text>
<text x="156.2" y="79.4">PC14-OSC32_IN</text>
<text x="156.2" y="82.3">PC15-OSC32_OUT</text>
<text x="193.7" y="82.3">BOOT0</text>
<text x="195.4" y="88.1">NRST</text>
<text x="36" y="111.3">3</text>
<text x="36" y="108.3">4</text>
<text x="36" y="117">1</text>
<text x="36" y="114.1">2</text>
<text x="150.4" y="114.1">VBAT</text>
<text x="150.4" y="117">VDD_1</text>
<text x="150.4" y="119.9">VDD_2</text>
<text x="165.5" y="117">VSS_1</text>
<text x="165.5" y="119.9">VSS_2</text>
<text x="150.4" y="122.8">VDD_3</text>
<text x="150.4" y="125.7">VDDA</text>
<text x="165.5" y="122.8">VSS_3</text>
<text x="166.6" y="125.7">VSSA</text>
<text x="36" y="134.4">1</text>
<text x="36" y="137.3">2</text>
<text x="36" y="140.2">3</text>
<text x="36" y="143.1">4</text>
<text x="37.3" y="167.9" transform="rotate(-90 37.3 167.9)">5</text>
<text x="37.7" y="169.2">VCC</text>
<text x="40.5" y="172">D-</text>
<text x="138.8" y="172">IN</text>
<text x="146.3" y="172">OUT0</text>
<text x="37.3" y="178.1" transform="rotate(-90 37.3 178.1)">6</text>
<text x="37.4" y="177.8">GND</text>
<text x="39.8" y="175">D+</text>
<text x="138.8" y="175">GND OUT1</text>
</g>
<g font-size="2.1">
<text x="37.4" y="2.2">5</text>
<text x="92.4" y="2.2">4</text>
<text x="147.4" y="2.2">3</text>
<text x="202.4" y="2.2">2</text>
<text x="257.5" y="2.2">1</text>
<text x="7.8" y="30.1">D</text>
<text x="285.8" y="30.1">D</text>
<text x="7.8" y="80.8">C</text>
<text x="285.8" y="80.8">C</text>
<text x="7.8" y="131.5">B</text>
<text x="285.8" y="131.5">B</text>
<text x="7.8" y="182.2">A</text>
<text x="285.8" y="182.2">A</text>
<text x="37.4" y="207.8">5</text>
<text x="92.4" y="207.8">4</text>
<text x="147.4" y="207.8">3</text>
<text x="202.4" y="207.8">2</text>
<text x="257.5" y="207.8">1</text>
</g>
</svg>
